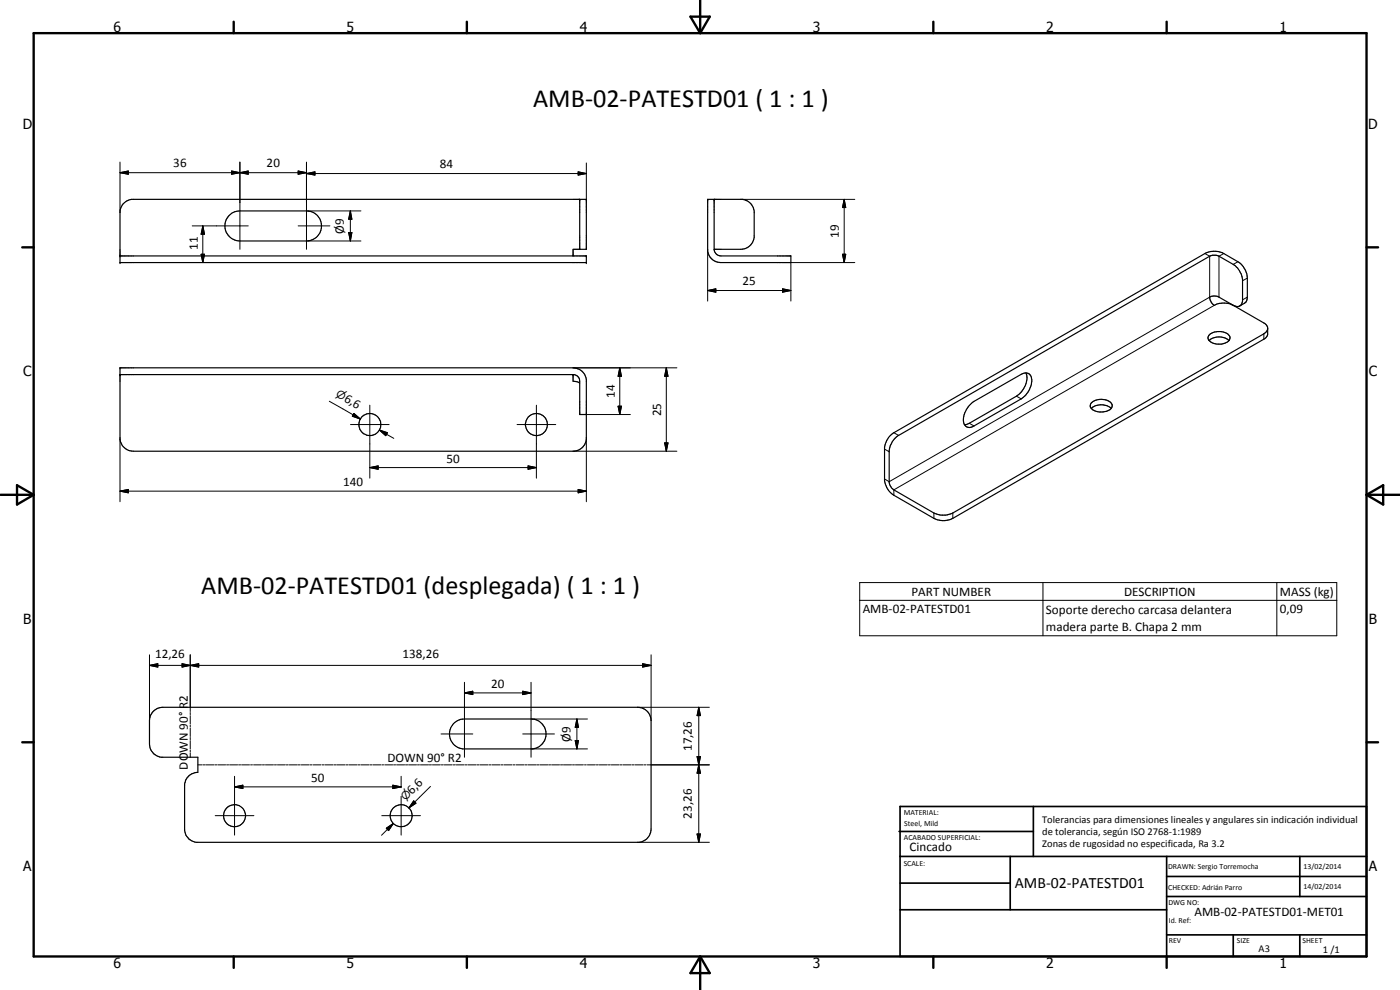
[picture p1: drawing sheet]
<svg xmlns="http://www.w3.org/2000/svg" width="420mm" height="297mm" viewBox="0 0 420 297" stroke-linecap="round" stroke-linejoin="round" font-family="sans-serif">
<g fill="none" stroke="#000" stroke-width=".35">
<path d="M174 59.8v15M212.4 59.8h10.4a4.1 4.1 0 0 1 3.5 3.5v8a4.1 4.1 0 0 1-4 3.5h-8a2.09 2.09 0 0 0 2.1 2h21v2h-21a4 4 0 0 1-4-3.5zM214.3 59.8v15M36 76.8h140v2h-140v-15.5a4.1 4.1 0 0 1 3.5-3.5h136.5v15h-4v2M68.7 64.7l1.7-1.2 1.6-.2h20a4.5 4.5 0 0 1 4.5 4.5 4.5 4.5 0 0 1-4.5 4.5h-20a4.5 4.5 0 0 1-4.2-2.7 4.5 4.5 0 0 1 .9-4.9zM363 89.2l1.3-.4 1 .1 4.8 2.7a6.3 6.3 0 0 0-5.7 0 3 3 0 0 1-1.4-2.4zM370.1 91.6a1.68 1.68 0 0 0 1.8 .3 1.68 1.68 0 0 0 1-1.6v-6.5a6.4 6.4 0 0 0-2.8-4.5l-4.5-2.5-1.7-.2-.9 .3-93.3 53.7a6.2 6.2 0 0 0-2.8 4.5v9.7a3.6 3.6 0 0 0 1.4 2.2l12 6.9a6.3 6.3 0 0 0 4.5 .4l1.2-.4 93.3-53.7 .8-.7 .3-.8M370.1 91.6l9.8 5.7 .5 .8v2.3l-.6 1-93.8 54.1a6.2 6.2 0 0 1-5.7 0l-12-6.9a6.2 6.2 0 0 1-2.8-4.5v-9.8a6.4 6.4 0 0 1 2.8-4.5l93.3-53.7a6.2 6.2 0 0 1 5.7 0l4.2 2.4a6.4 6.4 0 0 1 2.8 4.9v6.4l-.4 .8-1.8 1.2M36 110.4h136a4 4 0 0 1 4 3.5v18a4 4 0 0 1-4 3.5h-132a4.1 4.1 0 0 1-4-3.5zM36 112.4h136.3l1 .4 .6 .9 .1 10.7h2M172 112.4v2l1.2 .2 .8 .3M307.9 111.9a6.2 6.2 0 0 1-2.9 7l-14.1 8.1-1.4 .4"/>
<path d="M362.9 102.2a4.6 4.6 0 0 1 5.9 0M362.9 100.5a4.5 4.5 0 0 1 6.2 .4 1.6 1.6 0 0 1-1.4 2 3.8 3.8 0 0 1-5.2-1.4zM290.9 121.7l1.4-1.3 14.2-8.1a1.99 1.99 0 0 1 2.3-.1 1.99 1.99 0 0 1 .9 2.2 7.2 7.2 0 0 1-3.2 5.3l-14.2 8.1a1.96 1.96 0 0 1-2.3 .2 1.96 1.96 0 0 1-.9-2.2 6.8 6.8 0 0 1 1.8-4.1zM327.5 122.6a4.5 4.5 0 0 1 5.9 0M327.6 120.8a4.4 4.4 0 0 1 6.1 .5 1.72 1.72 0 0 1-1.6 2.1 3.7 3.7 0 0 1-4.9-1.6zM45.9 213.6l1.5-1.1 1.4-.3h142.6a4 4 0 0 1 4 4v32.6a4.1 4.1 0 0 1-3.6 3.9h-132.9a4 4 0 0 1-3.5-3.5v-14a4 4 0 0 1 4-3.5v-4.5h-11a4.1 4.1 0 0 1-3.5-4v-7.5l.2-.9zM136.1 217.1l1.7-1.1 1.6-.3h20a4.5 4.5 0 0 1 4.5 4.3 4.5 4.5 0 0 1-4 4.7h-21.1a4.5 4.5 0 0 1-2.7-7.6z"/>
<circle cx="111" cy="127.4" r="3.3"/>
<circle cx="161" cy="127.4" r="3.3"/>
<circle cx="70.4" cy="244.8" r="3.3"/>
<circle cx="120.4" cy="244.7" r="3.3"/>
</g>
<g fill="#000">
<circle cx="174" cy="59.8" r=".18"/>
<circle cx="176" cy="59.8" r=".18"/>
<circle cx="212.4" cy="59.8" r=".18"/>
<circle cx="214.3" cy="59.8" r=".18"/>
<circle cx="36" cy="76.8" r=".18"/>
<circle cx="36" cy="78.8" r=".18"/>
<circle cx="176" cy="76.8" r=".18"/>
<circle cx="176" cy="78.8" r=".18"/>
<circle cx="36" cy="112.4" r=".18"/>
<circle cx="36" cy="110.4" r=".18"/>
<circle cx="172" cy="112.4" r=".18"/>
</g>
<g fill="none" stroke="#000" stroke-width=".3">
<path d="M36 51.8l2.5-.5v1zM36 51.8h56M36 48.6v15.2M69.5 51.3l2.5 .5-2.5 .5zM72 51.8l2.5-.5v1zM72 48.6v26.2M89.5 51.3l2.5 .5-2.5 .5zM92 52.1l2.5-.5v.9zM92 48.6v26.2M92 52.1h84M173.5 51.6l2.5 .5-2.5 .4zM176 48.9v10.9"/>
<path d="M222.3 59.8h34.2M253.4 59.8l.4 2.5h-1zM253.4 59.8v19M57.7 67.8h16.8M60.4 76.3h1l-.5 2.5zM60.9 67.8l.5 2.5h-1zM60.9 67.8v11M89.5 67.8h9.5M92.1 63.3h16.2M92.1 72.3h16.2M104.6 69.8h1l-.5 2.5zM105.1 63.3l.5 2.5h-1z"/>
<path d="M105.1 63.3v9M212.4 74.8v15.5M252.8 76.3h1l-.4 2.5zM256.5 78.8h-19.1v11.5M361.6 76.1l1.4 .8v12.3l-96.1 55.3-1.4-.8M367.3 76.1l-1.5 .8v12.3M371.5 78.5l-1.4 .8M212.4 87.2l2.4-.5v1zM212.4 87.2h25M234.9 86.7l2.5 .5-2.5 .5zM364.4 91.6l-96.1 55.4v1.6M374.3 89.2l-1.4 .8"/>
<path d="M374.3 83.4l-1.4 .8M172 110.4h31.1M186 110.4l.5 2.5h-1zM186 110.4v14M200 110.4l.5 2.5h-1zM200 110.4v25M305 118.9l1.5 .8M379.3 100.2v1.6M36 131.4v19.1M98.8 120.4l9.4 5.3M105.2 127.4h11.6M105.9 124.5l2.3 1.2"/>
<path d="M106.2 124l2 1.7-2.5-.8zM111 121.6v21.9M113.9 129l2.4 .8-.5 .9zM113.9 129l4.3 2.5M155.2 127.4h11.6M158.5 139.8l2.5 .5-2.5 .5zM161 121.6v21.9M172 135.4h31.1M176 131.4v19.1M176 124.4h13.2M185.5 121.9h1l-.5 2.5zM199.5 132.9h1l-.5 2.5z"/>
<path d="M265.5 134.7l1.4 .9M268.3 129.8l1.4 .8M290.9 127l1.4 .8M36 147.4l2.5-.5v1zM36 147.4h140M111 140.3l2.5-.5v1zM111 140.3h50M173.5 146.9l2.5 .5-2.5 .5zM280.3 153.9v1.6M286 153.9v1.6M258 174.8h143.2v16h-143.2zM313 174.8v16"/>
<path d="M383.2 174.8v16M44.9 199.6l2.5-.5v1.1zM44.9 199.6h150.5M44.9 196.5v19.7M54.6 199.1l2.5 .5-2.5 .6zM57.1 199.6l2.5-.5v1.1zM57.1 196.5v17M192.9 199.1l2.5 .5-2.5 .6zM195.4 196.5v19.7M258 180.1h143.2M57.1 213.8v.6M57.1 214.7v2.5"/>
<path d="M57.1 217.6v.5M57.1 218.5v2.5M139.4 207.9l2.5-.5v1zM139.4 204.7v22.5M139.4 207.9h20M156.9 207.4l2.5 .5-2.5 .5zM159.4 204.7v22.5M159.5 215.7h16.8M173.1 215.7l.5 2.5h-1zM173.1 215.7v9M191.4 212.2h21.5M209.7 212.2l.5 2.5h-1z"/>
<path d="M209.7 212.2v40.5M57.1 221.3v.6M57.1 222.2v2.5M57.1 225v.7M57.1 226v1.2M59.4 229.5h1.2M60.9 229.5h.6M61.8 229.5h2.4M64.5 229.5h.6M65.4 229.5h2.3M68 229.5h.6M68.9 229.5h2.4"/>
<path d="M70.4 236.1l2.5-.5v1zM70.4 232.9v17.7M70.4 236.1h50M71.6 229.5h.6M72.5 229.5h2.4M75.2 229.5h.6M76.1 229.5h2.4M78.8 229.5h.6M79.7 229.5h2.4M82.4 229.5h.6M83.3 229.5h2.3M85.9 229.5h.6"/>
<path d="M86.8 229.5h2.4M89.5 229.5h.6M90.4 229.5h2.4M93.1 229.5h.6M94 229.5h2.3M96.7 229.5h.6M97.6 229.5h2.3M100.2 229.5h.7M101.1 229.5h2.4M103.8 229.5h.6M104.7 229.5h2.4M107.4 229.5h.6"/>
<path d="M108.3 229.5h2.4M111 229.5h.6M111.9 229.5h2.3M114.6 229.5h.5M115.5 229.5h2.3M117.9 235.6l2.5 .5-2.5 .5zM118.1 229.5h.6M119 229.5h2.4M120.4 232.9v3.4M120.4 238.9v11.7M121.7 229.5h.6M122.6 229.5h2.4"/>
<path d="M125.3 229.5h.6M126.2 229.5h2.4M128.9 229.5h.6M129.2 236l-6.5 6.4M129.8 229.5h2.4M132.4 220.2h9.5M132.4 229.5h.6M133.3 229.5h2.4M136 229.5h.6M136.9 229.5h2.4M139.6 229.5h.6M140.5 229.5h2.4"/>
<path d="M143.2 229.5h.6M144.1 229.5h2.4M146.8 229.5h.6M147.6 229.5h2.5M150.4 229.5h.5M151.2 229.5h2.4M154 229.5h.5M154.8 229.5h2.4M156.9 220.2h9.5M157.5 229.5h.6M158.4 229.5h2.4M159.5 224.7h16.8"/>
<path d="M161.1 229.5h.6M162 229.5h2.4M164.7 229.5h.6M165.6 229.5h2.3M168.2 229.5h.7M169.1 229.5h2.4M171.8 229.5h.6M172.6 222.2h1l-.5 2.5zM172.7 229.5h2.4M175.4 229.5h.6M176.3 229.5h2.4M179 229.5h.6"/>
<path d="M179.9 229.5h2.4M182.6 229.5h.6M183.5 229.5h2.3M186.1 229.5h.6M187 229.5h2.4M189.7 229.5h.6M190.6 229.5h2.4M193.3 229.5h.6M194.2 229.5h18.7M209.2 227h1l-.5 2.5zM209.2 227l1 5h-1l1-5zM209.7 229.5l.5 2.5h-1z"/>
<path d="M64.6 244.7h11.6M114.6 244.7h11.6M115.9 248.5l2.2-1.4-1.5 2.1zM118.1 247.1l-3.6 3.5M124.2 240.3l.6 .7-2.1 1.4zM124.5 240.7l-1.8 1.7M191.4 252.7h21.5M209.2 250.2h1l-.5 2.5z"/>
</g>
<g fill="none" stroke="#000" stroke-width=".71">
<path d="M10.1 9.9h400v277.1h-400zM70.1 6.5v3.4M140.1 6.5v3.4M207.2 5h5.8l-2.9 4.9zM210.1 0v9.9M280.1 6.5v3.4M350.1 6.5v3.4M6.7 74.2h3.4M410.1 74.2h3.5M.1 148.5h10M5.1 145.6l5 2.9-5 2.9zM410.1 148.5h10"/>
<path d="M410.1 148.5l5-2.9v5.8zM6.7 222.7h3.4M410.1 222.7h3.5M70.1 287v3.4M140.1 287v3.4M210.1 287v10M210.1 287l2.9 5h-5.8zM280.1 287v3.4M350.1 287v3.4"/>
</g>
<g fill="none" stroke="#000" stroke-width=".51">
<path d="M269.8 249.5h40.3M270.1 242h140v45h-140zM270.1 257h140M303.2 257v16M310.1 242v15M350.1 257v30M390.1 257v12M270.1 265h33.1M270.1 273h80M350.1 269h60M350.1 263h60M350.1 280.5h60"/>
<path d="M370.1 280.5v6.5M390.1 280.5v6.5"/>
</g>
<g fill="#000">
<path d="M36 51.8l2.5-.5v1zM69.5 51.3l2.5 .5-2.5 .5zM72 51.8l2.5-.5v1zM89.5 51.3l2.5 .5-2.5 .5zM92 52.1l2.5-.5v.9zM173.5 51.6l2.5 .5-2.5 .4zM60.4 76.3h1l-.5 2.5zM60.9 67.8l.5 2.5h-1zM104.6 69.8h1l-.5 2.5zM105.1 63.3l.5 2.5h-1zM252.8 76.3h1l-.4 2.5zM253.4 59.8l.4 2.5h-1z"/>
<path d="M212.4 87.2l2.4-.5v1zM234.9 86.7l2.5 .5-2.5 .5zM186 110.4l.5 2.5h-1zM200 110.4l.5 2.5h-1zM106.2 124l2 1.7-2.5-.8zM111 140.3l2.5-.5v1zM113.9 129l2.4 .8-.5 .9zM185.5 121.9h1l-.5 2.5zM199.5 132.9h1l-.5 2.5zM36 147.4l2.5-.5v1zM158.5 139.8l2.5 .5-2.5 .5zM173.5 146.9l2.5 .5-2.5 .5z"/>
<path d="M44.9 199.6l2.5-.5v1.1zM57.1 199.6l2.5-.5v1.1zM54.6 199.1l2.5 .5-2.5 .6zM139.4 207.9l2.5-.5v1zM156.9 207.4l2.5 .5-2.5 .5zM173.1 215.7l.5 2.5h-1zM192.9 199.1l2.5 .5-2.5 .6zM209.7 212.2l.5 2.5h-1zM70.4 236.1l2.5-.5v1zM117.9 235.6l2.5 .5-2.5 .5zM172.6 222.2h1l-.5 2.5zM209.2 227h1l-.5 2.5z"/>
<path d="M209.7 229.5l.5 2.5h-1zM115.9 248.5l2.2-1.4-1.5 2.1zM124.2 240.3l.6 .7-2.1 1.4zM209.2 250.2h1l-.5 2.5z"/>
</g>
<g font-size="7.9">
<text x="160" y="32">AMB-02-PATESTD01 ( 1 : 1 )</text>
<text x="60.4" y="178.4">AMB-02-PATESTD01 (desplegada) ( 1 : 1 )</text>
</g>
<text font-size="4.7" x="304.6" y="266.5">AMB-02-PATESTD01</text>
<g font-size="4.2">
<text x="34" y="9.6">6</text>
<text x="104" y="9.6">5</text>
<text x="174" y="9.6">4</text>
<text x="244" y="9.6">3</text>
<text x="314" y="9.6">2</text>
<text x="384" y="9.6">1</text>
<text x="6.8" y="38.7">D</text>
<text x="410.6" y="38.7">D</text>
<text x="7" y="112.9">C</text>
<text x="410.8" y="112.9">C</text>
<text x="7" y="187.1">B</text>
<text x="410.8" y="187.1">B</text>
<text x="7" y="261.4">A</text>
<text x="410.8" y="261.4">A</text>
<text x="34" y="290.4">6</text>
<text x="104" y="290.4">5</text>
<text x="174" y="290.4">4</text>
<text x="244" y="290.4">3</text>
<text x="314" y="290.4">2</text>
<text x="384" y="290.4">1</text>
</g>
<g font-size="3.9">
<text x="52" y="50.2">36</text>
<text x="80" y="50.2">20</text>
<text x="132" y="50.5">84</text>
<text x="103.2" y="70.1" transform="rotate(-90 103.2 70.1)">Ø9</text>
<text x="251.8" y="71.3" transform="rotate(-90 251.8 71.3)">19</text>
<text x="59.4" y="74.9" transform="rotate(-90 59.4 74.9)">11</text>
<text x="222.9" y="85.6">25</text>
<text x="184.5" y="119.4" transform="rotate(-90 184.5 119.4)">14</text>
<text x="103.1" y="120.3" transform="rotate(30 103.1 120.3)">6,6</text>
<text x="198.4" y="124.9" transform="rotate(-90 198.4 124.9)">25</text>
<text x="134" y="138.8">50</text>
<text x="103" y="145.8">140</text>
<text x="273.5" y="178.7">PART NUMBER</text>
<text x="337.4" y="178.7">DESCRIPTION</text>
<text x="384.1" y="178.8">MASS (kg)</text>
<text x="258.9" y="184.1">AMB-02-PATESTD01</text>
<text x="313.9" y="184.1">Soporte derecho carcasa delantera</text>
<text x="384.1" y="184.1">0,09</text>
<text x="313.9" y="189.4">madera parte B. Chapa 2 mm</text>
<text x="46.6" y="197.6">12,26</text>
<text x="120.8" y="197.6">138,26</text>
<text x="147.4" y="206.3">20</text>
<text x="171.2" y="222.5" transform="rotate(-90 171.2 222.5)">Ø9</text>
<text x="207.7" y="225.3" transform="rotate(-90 207.7 225.3)">17,26</text>
<text x="56.3" y="230.9" transform="rotate(-90 56.3 230.9)">DOWN 90° R2</text>
<text x="116.3" y="228.7">DOWN 90° R2</text>
<text x="93.4" y="234.6">50</text>
<text x="123.6" y="238.5" transform="rotate(-45 123.6 238.5)">6,6</text>
<text x="207.7" y="245.6" transform="rotate(-90 207.7 245.6)">23,26</text>
<text x="273" y="255.4">Cincado</text>
<text x="358.5" y="275">AMB-02-PATESTD01-MET01</text>
</g>
<g font-size="3.3">
<text x="100.6" y="118.9" transform="rotate(30 100.6 118.9)">n</text>
<text x="121.7" y="240.5" transform="rotate(-45 121.7 240.5)">n</text>
</g>
<g font-size="3.1">
<text x="312.7" y="246.8">Tolerancias para dimensiones lineales y angulares sin indicación individual</text>
<text x="312.7" y="250.4">de tolerancia, según ISO 2768-1:1989</text>
<text x="312.7" y="254">Zonas de rugosidad no especificada, Ra 3.2</text>
<text x="377.7" y="285.6">A3</text>
<text x="397" y="285.9">1 /1</text>
</g>
<g font-size="2.4">
<text x="271.2" y="244.4">MATERIAL:</text>
<text x="271.3" y="252">ACABADO SUPERFICIAL:</text>
<text x="271.4" y="247.9">Steel, Mild</text>
<text x="271.2" y="259.7">SCALE:</text>
<text x="350.6" y="260.8">DRAWN: Sergio Torremocha</text>
<text x="391.2" y="260.6">13/02/2014</text>
<text x="350.6" y="267.1">CHECKED: Adrián Parro</text>
<text x="391.2" y="266.7">14/02/2014</text>
<text x="350.6" y="271.4">DWG NO:</text>
<text x="350.8" y="276.9">Id. Ref:</text>
<text x="350.8" y="282.8">REV</text>
<text x="371.2" y="282.9">SIZE</text>
<text x="390.9" y="282.9">SHEET</text>
</g>
</svg>
